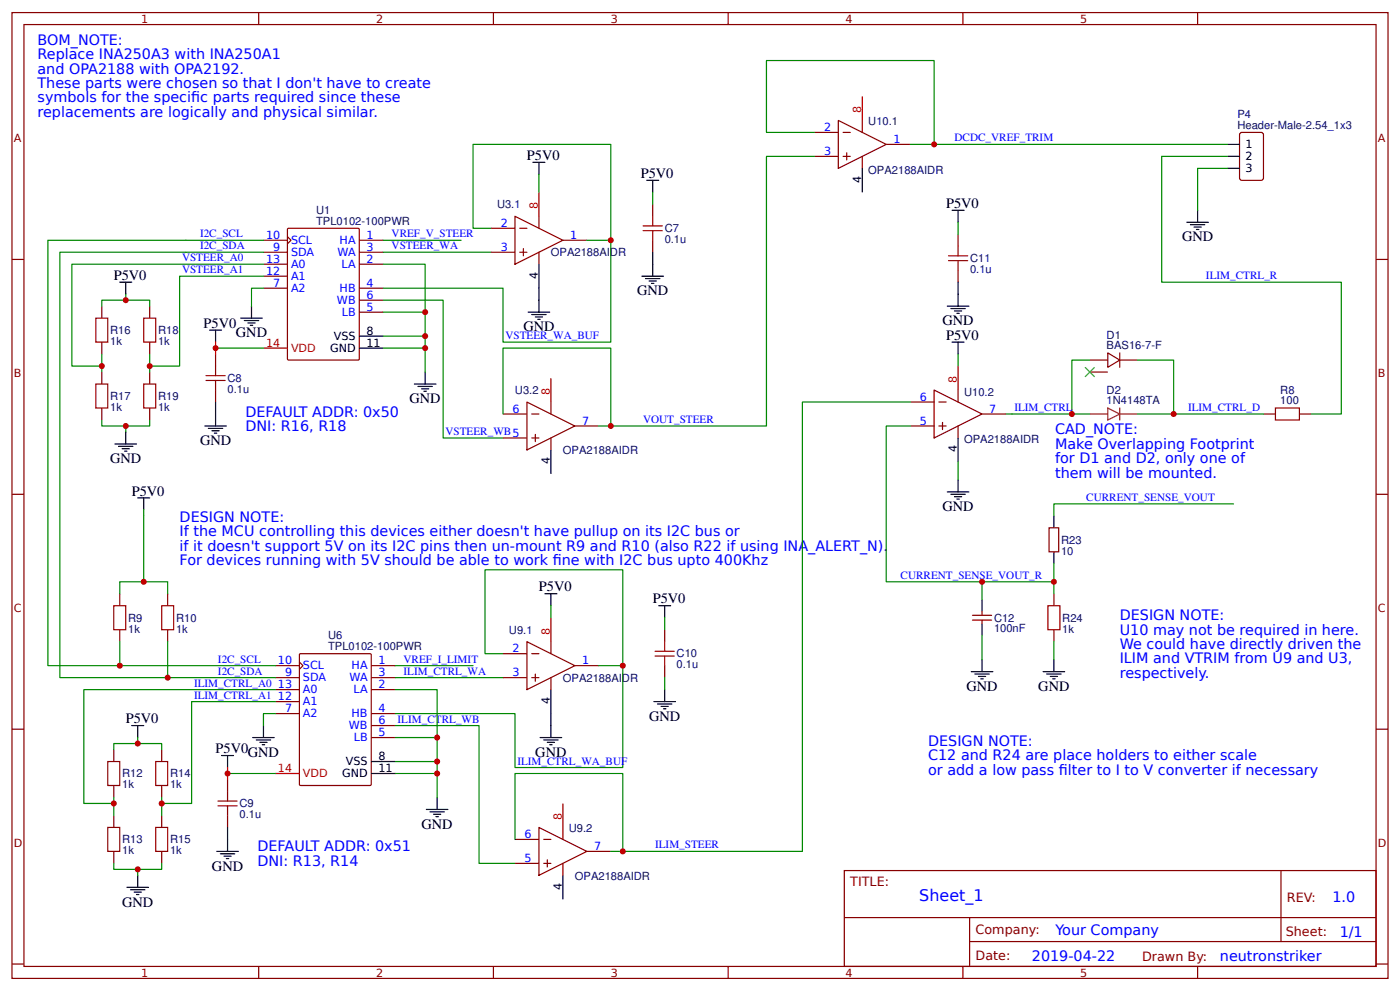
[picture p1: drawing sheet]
<svg xmlns="http://www.w3.org/2000/svg" width="309mm" height="219mm" viewBox="0 0 309 219" stroke-linecap="round" stroke-linejoin="round" font-family="sans-serif">
<g fill="none" stroke="#800" stroke-width=".26">
<path d="M2.6 2.8h304.1v213.2h-304.1zM5.3 5.4h298.7v208h-298.7zM57.1 2.8v2.6M109 2.8v2.6M160.9 2.8v2.6M212.7 2.8v2.6M264.6 2.8v2.6M179.9 29.2h5.3M179.9 34.5h5.3M185.2 26.6l10.6 5.3-10.6 5.3zM186.3 29.2h1.6M186.3 34.5h1.6"/>
<path d="M187.1 33.7v1.6M190.5 26.6v2.6M190.5 34.5v2.7M195.8 31.9h5.3M273.9 29.5l.5-.3h4.2l.5 .3v9.8l-.2 .4-4.5 .1-.5-.2zM2.6 57.3h2.7M58.2 53h5.3M58.2 58.3h5.3M58.2 55.7h5.3M63.5 52.3l.8 .7-.8 .8M63.5 50.5l.3-.1h15.3l.2 .1 .1 28.7-.2 .3h-15.4l-.3-.1zM79.4 53h5.3"/>
<path d="M79.4 58.3h5.3M79.4 55.7h5.3M108.5 55.7h5.3M108.5 50.4h5.3M113.8 47.8l10.6 5.2-10.6 5.3zM114.8 55.7h1.6M114.8 50.4h1.6M115.6 54.9v1.6M119.1 47.8v2.6M119.1 55.7v2.6M124.4 53h5.2M144.2 45.1v2.7"/>
<path d="M144.2 53v2.7M211.7 51.7v2.7M211.7 59.7v2.6M304 57.3h2.7M22.5 67.6v2.6M22.5 75.5v2.7M33.1 67.6v2.6M33.1 75.5v2.7M47.6 78.2v2.6M58.2 63.6h5.3M58.2 61h5.3M79.4 63.6h5.3"/>
<path d="M79.4 68.9h5.3M79.4 66.3h5.3M240.8 79.5h3.9M244.7 77.9l2.7 1.6-2.7 1.6zM247.4 77.9v3.2M247.4 79.5h4M22.5 82.2v2.6M22.5 90.1v2.6M33.1 82.2v2.6M33.1 90.1v2.6M47.6 86.1v2.7M111.1 91.4h5.3"/>
<path d="M111.1 96.7h5.3M116.4 88.8l10.6 5.3-10.6 5.3zM117.5 91.4h1.6M117.5 96.7h1.6M118.3 95.9v1.6M121.7 88.8v2.6M121.7 96.7v2.7M127 94.1h5.3M201.1 94.1h5.3M201.1 88.8h5.3M206.4 86.1l10.6 5.3-10.6 5.3zM207.4 94.1h1.6"/>
<path d="M207.4 88.8h1.6M208.2 93.3v1.6M211.7 86.1v2.7M211.7 94.1v2.6M217 91.4h5.2M240.8 82.2h3.9M279.1 91.4h2.7M287.1 91.4h2.6M2.6 109.1h2.7M231.8 116.5h2.1v5.3h-2.1zM304 109.1h2.7M26.5 131.1v2.6"/>
<path d="M26.5 139v2.7M37 131.1v2.6M37 139v2.7M146.8 139v2.7M214.8 136.9h4.3M214.8 135.9h4.3M217 135.1v.8M217 136.9v.8M232.8 131.1v2.6M232.8 139v2.7M60.9 147h5.2M60.9 152.3h5.2"/>
<path d="M60.9 149.6h5.2M60.9 157.6h5.2M60.9 154.9h5.2M66.1 146.2l.8 .8-.8 .8M66.2 144.5l.2-.2h15.4l.2 .2v28.7l-.1 .2h-15.5l-.2-.1zM82 147h5.3M82 152.3h5.3M82 149.6h5.3M82 157.6h5.3M111.1 149.6h5.3M111.1 144.3h5.3M116.4 141.7l10.6 5.3-10.6 5.3z"/>
<path d="M117.5 149.6h1.6M117.5 144.3h1.6M118.3 148.8v1.6M121.7 141.7v2.6M121.7 149.6v2.7M127 147h5.3M146.8 147v2.6M2.6 161h2.7M25.1 165.5v2.6M25.1 173.4v2.7M35.7 165.5v2.6M35.7 173.4v2.7"/>
<path d="M50.3 172.1v2.7M82 162.9h5.3M82 160.2h5.3M304 161h2.7M25.1 180v2.7M25.1 188v2.6M35.7 180v2.7M35.7 188v2.6M50.3 180v2.7M113.8 185.3h5.3M113.8 190.6h5.3M119.1 182.7l10.5 5.3-10.5 5.3z"/>
<path d="M120.1 185.3h1.6M120.1 190.6h1.6M120.9 189.8v1.6M124.4 182.7v2.6M124.4 190.6v2.7M129.6 188h5.3M186.5 192.2h117.5v21.2h-117.5zM283 192.2v15.7M2.6 212.9h2.7M57.1 213.4v2.6M109 213.4v2.6M160.9 213.4v2.6"/>
<path d="M186.6 202.6h117.3M212.7 213.4v2.6M214.2 207.9h89.7M214.2 202.6v10.6M264.6 213.4v2.6M304 212.9h2.7"/>
</g>
<g fill="none" stroke="#000" stroke-width=".26">
<path d="M117.7 35.9h2.7M119.1 35.9v2.6M142.9 39.8h2.6M144.2 39.8v2.7M190.5 37.2v5.3M271.2 37.2h2.6M271.2 31.9h2.6M271.2 34.5h2.6M119.1 58.3v10.6M144.2 55.7v5.3M210.3 46.4h2.7M211.7 46.4v2.7"/>
<path d="M262.2 49.1h4.8M263 49.6h3.2M263.8 50.1h1.6M264.3 50.7h.5M264.6 46.4v2.7M26.5 62.3h2.6M27.8 62.3v2.7M46.3 72.9h2.6M47.6 72.9v2.6M53.2 70.2h4.7M54 70.8h3.1M54.8 71.3h1.6"/>
<path d="M55.3 71.8h.5M55.6 67.6v2.6M79.4 74.2h5.3M79.4 76.9h5.3M116.7 68.9h4.7M117.5 69.5h3.1M118.3 70h1.6M118.8 70.5h.5M141.8 61h4.8M142.6 61.5h3.2M143.4 62h1.6M143.9 62.6h.6"/>
<path d="M209.3 67.6h4.7M210.1 68.1h3.2M210.3 75.5h2.7M210.9 68.7h1.6M211.4 69.2h.5M211.7 62.3v5.3M211.7 75.5v2.7M25.4 98h4.8M26.2 98.6h3.2M27 99.1h1.6M27.5 99.6h.5M27.8 95.4v2.6"/>
<path d="M45.2 94.1h4.8M46 94.6h3.2M46.8 95.1h1.6M47.4 95.6h.5M47.6 88.8v5.3M91.5 84.8h4.8M92.3 85.3h3.2M93.1 85.9h1.6M93.7 86.4h.5M93.9 82.2v2.6M121.7 99.4v5.2M211.7 96.7v5.3"/>
<path d="M30.4 109.9h2.7M31.7 109.9v2.7M209.3 108.6h4.7M210.1 109.1h3.2M210.9 109.7h1.6M211.4 110.2h.5M211.7 106v2.6M232.8 113.9v2.6M120.4 131.1h2.6M121.7 131.1v2.6M145.5 133.7h2.7M146.8 133.7v2.7"/>
<path d="M217 132.4v2.7M217 137.7v2.7M232.8 121.8v2.7M121.7 152.3v10.6M144.5 154.9h4.7M145.3 155.4h3.1M146 156h1.6M146.6 156.5h.5M146.8 152.3v2.6M214.6 148.3h4.7M215.4 148.8h3.1M216.2 149.4h1.6"/>
<path d="M216.7 149.9h.5M217 145.7v2.6M230.5 148.3h4.7M231.2 148.8h3.2M232 149.4h1.6M232.6 149.9h.5M232.8 145.7v2.6M29.1 160.2h2.6M30.4 160.2v2.7M48.9 166.8h2.7M50.3 166.8v2.7M55.8 162.9h4.8"/>
<path d="M56.6 163.4h3.2M57.4 163.9h1.6M57.9 164.4h.6M58.2 160.2v2.7M82 168.1h5.3M82 170.8h5.3M94.2 178.7h4.8M95 179.3h3.2M95.8 179.8h1.6M96.6 176.1v2.6M119.3 162.9h4.8M120.1 163.4h3.2"/>
<path d="M120.9 163.9h1.6M121.4 164.4h.6M28 195.9h4.8M28.8 196.5h3.2M29.6 197h1.6M30.2 197.5h.5M30.4 193.3v2.6M47.9 188h4.8M48.7 188.5h3.2M49.5 189h1.6M50 189.6h.5M50.3 182.7v5.3"/>
<path d="M96.3 180.3h.5M124.4 193.3v5.3"/>
</g>
<path d="M190.5 21.3v5.3M119.1 42.5v5.3M47.6 75.5v2.7M58.2 76.9h5.3M121.7 83.5v5.3M211.7 80.8v5.3M121.7 136.4v5.3M50.3 169.5v2.6M60.9 170.8h5.2M124.4 177.4v5.3" fill="none" stroke="#f00" stroke-width=".26"/>
<g fill="none" stroke="#080" stroke-width=".26">
<path d="M119.1 38.5v4M179.9 29.2h-10.6v-15.8h37.1v18.5h-5.3M179.9 34.5h-10.6v59.6h-34.4M206.4 31.9h64.8M271.2 34.5h-14.6v27.8h39.7v29.1h-6.6M271.2 37.2h-6.6v9.2M58.2 53h-47.6v94h50.3M58.2 55.7h-45v93.9h47.7M58.2 58.3h-42.3v22.5h6.6M84.7 58.3h9.2v23.9M84.7 55.7h23.8M84.7 53h17.2"/>
<path d="M108.5 50.4h-4v-18.5h30.4v21.1h-5.3M134.9 53v22.5h-23.8v-11.9h-26.4M144.2 42.5v2.6M211.7 49.1v2.6M22.5 67.6v-1.3h10.6v1.3M22.5 78.2v4M27.8 65v1.3M33.1 78.2v4M47.6 76.9h10.6M58.2 61h-18.5v19.8h-6.6M58.2 63.6h-2.6v4M84.7 66.3h13.2v30.4h13.2"/>
<path d="M84.7 76.9h9.2M84.7 68.9h9.2M84.7 74.2h9.2M211.7 78.2v2.6M240.8 79.5h-4v11.9h4M251.4 79.5h7.9v11.9M22.5 92.7v1.4h10.6v-1.4M27.8 94.1v1.3M111.1 91.4v-14.5h23.8v17.2h-2.6M201.1 88.8h-23.8v99.2h-39.7M201.1 94.1h-5.3v34.4h21.2M222.2 91.4h14.6"/>
<path d="M251.4 91.4h27.7M31.7 112.6v15.9M211.7 102v4M272.5 111.3h-39.7v2.6M26.5 131.1v-2.6h10.5v2.6M121.7 133.7v2.7M146.8 136.4v2.6M232.8 128.5h-15.8v3.9M232.8 124.5v6.6M26.5 141.7v5.3M37 141.7v7.9M60.9 152.3h-42.4v25.1h6.6"/>
<path d="M60.9 154.9h-18.6v22.5h-6.6M60.9 157.6h-2.7v2.6M87.3 152.3h9.3v23.8M87.3 149.6h23.8M87.3 147h17.2M111.1 144.3h-3.9v-18.5h30.4v21.2h-5.3M137.6 147v22.5h-23.8v-11.9h-26.5M146.8 149.6v2.7M217 140.4v5.3M232.8 141.7v4M25.1 165.5v-1.3h10.6v1.3M25.1 176.1v3.9"/>
<path d="M30.4 162.9v1.3M35.7 176.1v3.9M50.3 170.8h10.6M87.3 160.2h18.5v30.4h8M87.3 170.8h9.3M87.3 162.9h9.3M87.3 168.1h9.3M25.1 190.6v1.4h10.6v-1.4M30.4 192v1.3M113.8 185.3v-14.5h23.8v17.2h-2.7"/>
</g>
<g fill="none" stroke="#a00000" stroke-width=".26">
<path d="M142.1 50.9h4.2M142.1 49.9h4.2M144.2 47.8v2.1M144.2 50.9v2.1M209.5 57.5h4.3M209.5 56.5h4.3M211.7 54.4v2.1M211.7 57.5v2.2M21.2 70.2h2.6v5.3h-2.6zM31.7 70.2h2.7v5.3h-2.7zM21.2 84.8h2.6v5.3h-2.6zM31.7 84.8h2.7v5.3h-2.7z"/>
<path d="M45.5 84h4.2M45.5 82.9h4.2M47.6 80.8v2.1M47.6 84v2.1M281.8 90.1h5.3v2.6h-5.3zM25.1 133.7h2.7v5.3h-2.7zM35.7 133.7h2.7v5.3h-2.7zM231.5 133.7h2.7v5.3h-2.7zM144.7 144.9h4.3M144.7 143.8h4.3M146.8 141.7v2.1M146.8 144.9v2.1"/>
<path d="M23.8 168.1h2.7v5.3h-2.7zM34.4 168.1h2.6v5.3h-2.6zM48.2 177.9h4.2M48.2 176.9h4.2M50.3 174.8v2.1M50.3 177.9v2.1M23.8 182.7h2.7v5.3h-2.7zM34.4 182.7h2.6v5.3h-2.6z"/>
</g>
<path d="M240.8 91.4h3.9M244.7 90.1l2.7 1.3-2.7 1.3zM247.4 90.1v2.6M247.4 91.4h4" fill="none" stroke="#8d2323" stroke-width=".26"/>
<path d="M239.7 81.1l2.1 2.1zM241.8 81.1l-2.1 2.1z" fill="#000" stroke="#3c3" stroke-width=".26"/>
<g fill="#c00">
<circle cx="93.9" cy="74.2" r=".66"/>
<circle cx="96.6" cy="170.8" r=".66"/>
<circle cx="96.6" cy="162.9" r=".66"/>
<circle cx="236.8" cy="91.4" r=".66"/>
<circle cx="217" cy="128.5" r=".66"/>
<circle cx="134.9" cy="94.1" r=".66"/>
<circle cx="206.4" cy="31.9" r=".66"/>
<circle cx="22.5" cy="80.8" r=".66"/>
<circle cx="35.7" cy="177.4" r=".66"/>
<circle cx="30.4" cy="192" r=".66"/>
<circle cx="30.4" cy="164.2" r=".66"/>
<circle cx="26.5" cy="147" r=".66"/>
<circle cx="50.3" cy="170.8" r=".66"/>
<circle cx="137.6" cy="147" r=".66"/>
<circle cx="134.9" cy="53" r=".66"/>
<circle cx="47.6" cy="76.9" r=".66"/>
<circle cx="37" cy="149.6" r=".66"/>
<circle cx="31.8" cy="128.5" r=".66"/>
<circle cx="25.1" cy="177.4" r=".66"/>
<circle cx="27.8" cy="66.3" r=".66"/>
<circle cx="27.8" cy="94.1" r=".66"/>
<circle cx="33.1" cy="80.8" r=".66"/>
<circle cx="259.3" cy="91.4" r=".66"/>
<circle cx="137.6" cy="188" r=".66"/>
<circle cx="232.8" cy="128.5" r=".66"/>
<circle cx="96.6" cy="168.1" r=".66"/>
<circle cx="93.9" cy="68.9" r=".66"/>
<circle cx="93.9" cy="76.9" r=".66"/>
</g>
<text font-size="3.5" fill="#00f" x="203.1" y="199">Sheet_1</text>
<g font-size="3.2" fill="#00f">
<text x="8.3" y="9.9">BOM_NOTE:</text>
<text x="8.3" y="13.1">Replace INA250A3 with INA250A1</text>
<text x="8.3" y="16.3">and OPA2188 with OPA2192.</text>
<text x="8.3" y="19.4">These parts were chosen so that I don't have to create</text>
<text x="8.3" y="22.6">symbols for the specifc parts required since these</text>
<text x="42.2" y="22.6">i</text>
<text x="8.3" y="25.8">replacements are logically and physical similar.</text>
<text x="54.2" y="92">DEFAULT ADDR: 0x50</text>
<text x="54.2" y="95.2">DNI: R16, R18</text>
<text x="233.1" y="95.9">CAD_NOTE:</text>
<text x="233.1" y="99.1">Make Overlapping Footprint</text>
<text x="233.1" y="102.3">for D1 and D2, only one of</text>
<text x="233.1" y="105.4">them will be mounted.</text>
<text x="39.7" y="115.2">DESIGN NOTE:</text>
<text x="39.7" y="118.4">If the MCU controlling this devices either doesn't have pullup on its I2C bus or</text>
<text x="39.7" y="121.6">if it doesn't support 5V on its I2C pins then un-mount R9 and R10 (also R22 if using INA_ALERT_N).</text>
<text x="39.7" y="124.8">For devices running with 5V should be able to work fne with I2C bus upto 400Khz</text>
<text x="122.1" y="124.8">i</text>
<text x="247.4" y="136.9">DESIGN NOTE:</text>
<text x="247.4" y="140.1">U10 may not be required in here.</text>
<text x="247.4" y="143.3">We could have directly driven the</text>
<text x="247.4" y="146.4">ILIM and VTRIM from U9 and U3,</text>
<text x="247.4" y="149.6">respectively.</text>
<text x="205.1" y="164.7">DESIGN NOTE:</text>
<text x="205.1" y="167.9">C12 and R24 are place holders to either scale</text>
<text x="205.1" y="171.1">or add a low pass flter to I to V converter if necessary</text>
<text x="233.9" y="171.1">i</text>
<text x="56.9" y="188">DEFAULT ADDR: 0x51</text>
<text x="56.9" y="191.2">DNI: R13, R14</text>
<text x="294.4" y="199.2">1.0</text>
<text x="233.2" y="206.3">Your Company</text>
<text x="296" y="206.9">1/1</text>
<text x="228" y="212.2">2019-04-22</text>
<text x="269.5" y="212.1">neutronstriker</text>
</g>
<g font-size="3.2">
<text x="116.4" y="35.3">P5V0</text>
<text x="141.6" y="39.3">P5V0</text>
<text x="209" y="45.9">P5V0</text>
<text x="261.1" y="53.3">GND</text>
<text x="25.1" y="61.8">P5V0</text>
<text x="140.8" y="65.2">GND</text>
<text x="208.2" y="71.8">GND</text>
<text x="45" y="72.4">P5V0</text>
<text x="52.1" y="74.5">GND</text>
<text x="115.6" y="73.2">GND</text>
<text x="209" y="75">P5V0</text>
<text x="90.5" y="89">GND</text>
<text x="44.2" y="98.3">GND</text>
<text x="24.3" y="102.3">GND</text>
<text x="29.1" y="109.4">P5V0</text>
<text x="208.2" y="112.8">GND</text>
<text x="119.1" y="130.6">P5V0</text>
<text x="144.2" y="133.2">P5V0</text>
<text x="213.5" y="152.5">GND</text>
<text x="229.4" y="152.5">GND</text>
<text x="27.8" y="159.7">P5V0</text>
<text x="143.4" y="159.1">GND</text>
<text x="47.6" y="166.3">P5V0GND</text>
<text x="118.3" y="167.1">GND</text>
<text x="93.1" y="183">GND</text>
<text x="46.8" y="192.2">GND</text>
<text x="27" y="200.2">GND</text>
</g>
<g font-size="2.8" fill="#800">
<text x="187.9" y="195.7">TITLE:</text>
<text x="284.3" y="199.2">REV:</text>
<text x="215.5" y="206.3">Company:</text>
<text x="284.1" y="206.8">Sheet:</text>
<text x="215.5" y="212.1">Date:</text>
<text x="252.3" y="212.1">Drawn By:</text>
</g>
<g font-size="2.5" fill="#800">
<text x="31.2" y="5">1</text>
<text x="83.1" y="5">2</text>
<text x="134.9" y="5">3</text>
<text x="186.8" y="5">4</text>
<text x="238.7" y="5">5</text>
<text x="3" y="31.4">A</text>
<text x="304.4" y="31.4">A</text>
<text x="3" y="83.2">B</text>
<text x="304.4" y="83.2">B</text>
<text x="3" y="135.1">C</text>
<text x="304.4" y="135.1">C</text>
<text x="3" y="186.9">D</text>
<text x="304.4" y="186.9">D</text>
<text x="31.2" y="215.6">1</text>
<text x="83.1" y="215.6">2</text>
<text x="134.9" y="215.6">3</text>
<text x="186.8" y="215.6">4</text>
<text x="238.7" y="215.6">5</text>
</g>
<g font-size="2.5" fill="#00f">
<text x="182" y="29">2</text>
<text x="182" y="34.3">3</text>
<text x="197.4" y="31.6">1</text>
<text x="210.9" y="31.2">DCDC_VREF_TRIM</text>
<text x="44.2" y="52.4">I2C_SCL</text>
<text x="58.8" y="52.8">10</text>
<text x="64.3" y="53.8">SCL</text>
<text x="75" y="53.8">HA</text>
<text x="81" y="52.8">1</text>
<text x="86.5" y="52.4">VREF_V_STEER</text>
<text x="110.6" y="50.1">2</text>
<text x="125.9" y="52.8">1</text>
<text x="40.2" y="57.7">VSTEER_A0</text>
<text x="44.2" y="55">I2C_SDA</text>
<text x="58.8" y="58.1">13</text>
<text x="60.3" y="55.4">9</text>
<text x="64.3" y="56.5">SDA</text>
<text x="64.3" y="59.1">A0</text>
<text x="74.6" y="56.5">WA</text>
<text x="75.5" y="59.1">LA</text>
<text x="81" y="58.1">2</text>
<text x="81" y="55.4">3</text>
<text x="86.5" y="55">VSTEER_WA</text>
<text x="110.6" y="55.4">3</text>
<text x="40.2" y="60.3">VSTEER_A1</text>
<text x="58.8" y="60.7">12</text>
<text x="60.3" y="63.4">7</text>
<text x="64.3" y="64.4">A2</text>
<text x="64.3" y="61.8">A1</text>
<text x="75" y="64.4">HB</text>
<text x="81" y="63.4">4</text>
<text x="266.4" y="61.6">ILIM_CTRL_R</text>
<text x="74.4" y="67.1">WB</text>
<text x="75.5" y="69.7">LB</text>
<text x="81" y="68.7">5</text>
<text x="81" y="66">6</text>
<text x="111.7" y="74.9">VSTEER_WA_BUF</text>
<text x="203.2" y="88.5">6</text>
<text x="113.3" y="91.1">6</text>
<text x="128.6" y="93.8">7</text>
<text x="142.1" y="93.4">VOUT_STEER</text>
<text x="203.2" y="93.8">5</text>
<text x="218.5" y="91.1">7</text>
<text x="224.1" y="90.8">ILIM_CTRL</text>
<text x="262.5" y="90.8">ILIM_CTRL_D</text>
<text x="98.4" y="96">VSTEER_WB5</text>
<text x="240" y="110.6">CURRENT_SENSE_VOUT</text>
<text x="199" y="127.8">CURRENT_SENSE_VOUT_R</text>
<text x="48.2" y="146.3">I2C_SCL</text>
<text x="48.2" y="149">I2C_SDA</text>
<text x="61.4" y="146.7">10</text>
<text x="63" y="149.4">9</text>
<text x="66.9" y="147.8">SCL</text>
<text x="77.7" y="147.8">HA</text>
<text x="83.6" y="146.7">1</text>
<text x="83.6" y="149.4">3</text>
<text x="89.2" y="146.3">VREF_I_LIMIT</text>
<text x="89.2" y="149">ILIM_CTRL_WA</text>
<text x="113.3" y="149.4">3</text>
<text x="113.3" y="144.1">2</text>
<text x="128.6" y="146.7">1</text>
<text x="42.9" y="151.6">ILIM_CTRL_A0</text>
<text x="42.9" y="154.3">ILIM_CTRL_A1</text>
<text x="61.4" y="154.6">12</text>
<text x="61.4" y="152">13</text>
<text x="66.9" y="150.4">SDA</text>
<text x="66.9" y="155.7">A1</text>
<text x="66.9" y="153.1">A0</text>
<text x="77.2" y="150.4">WA</text>
<text x="78.1" y="153.1">LA</text>
<text x="83.6" y="152">2</text>
<text x="63" y="157.3">7</text>
<text x="66.9" y="158.4">A2</text>
<text x="77.1" y="161">WB</text>
<text x="77.7" y="158.4">HB</text>
<text x="83.6" y="157.3">4</text>
<text x="83.6" y="159.9">6</text>
<text x="87.8" y="159.5">ILIM_CTRL_WB</text>
<text x="78.2" y="163.6">LB</text>
<text x="83.6" y="162.6">5</text>
<text x="114.3" y="168.8">ILIM_CTRL_WA_BUF</text>
<text x="115.9" y="185.1">6</text>
<text x="115.9" y="190.4">5</text>
<text x="131.2" y="187.7">7</text>
<text x="144.7" y="187.3">ILIM_STEER</text>
</g>
<g font-size="2.5" fill="#f00">
<text x="190.2" y="25" transform="rotate(-90 190.2 25)">8</text>
<text x="118.8" y="46.2" transform="rotate(-90 118.8 46.2)">8</text>
<text x="58.8" y="76.6">14</text>
<text x="64.3" y="77.7">VDD</text>
<text x="121.4" y="87.2" transform="rotate(-90 121.4 87.2)">8</text>
<text x="211.4" y="84.5" transform="rotate(-90 211.4 84.5)">8</text>
<text x="121.4" y="140.1" transform="rotate(-90 121.4 140.1)">8</text>
<text x="61.4" y="170.5">14</text>
<text x="66.9" y="171.6">VDD</text>
<text x="124.1" y="181.1" transform="rotate(-90 124.1 181.1)">8</text>
</g>
<g font-size="2.5" fill="#000080">
<text x="191.8" y="27.5">U10.1</text>
<text x="273.4" y="28.4">Header-Male-2.54_1x3</text>
<text x="273.4" y="26.1">P4</text>
<text x="191.8" y="38.4">OPA2188AIDR</text>
<text x="69.8" y="47.2">U1</text>
<text x="109.8" y="46">U3.1</text>
<text x="69.8" y="49.6">TPL0102-100PWR</text>
<text x="146.8" y="53.6">0.1u</text>
<text x="146.8" y="51.2">C7</text>
<text x="121.7" y="56.6">OPA2188AIDR</text>
<text x="214.3" y="57.9">C11</text>
<text x="214.3" y="60.3">0.1u</text>
<text x="24.3" y="76.2">1k</text>
<text x="24.3" y="73.7">R16</text>
<text x="34.9" y="76.2">1k</text>
<text x="34.9" y="73.7">R18</text>
<text x="244.5" y="77.1">BAS16-7-F</text>
<text x="244.5" y="74.7">D1</text>
<text x="24.3" y="88.3">R17</text>
<text x="34.9" y="88.3">R19</text>
<text x="50.3" y="86.7">0.1u</text>
<text x="50.3" y="84.3">C8</text>
<text x="113.8" y="87.1">U3.2</text>
<text x="213" y="87.3">U10.2</text>
<text x="244.5" y="89.3">1N4148TA</text>
<text x="244.5" y="86.9">D2</text>
<text x="282.8" y="89.3">100</text>
<text x="282.8" y="86.9">R8</text>
<text x="24.3" y="90.7">1k</text>
<text x="34.9" y="90.7">1k</text>
<text x="124.4" y="100.3">OPA2188AIDR</text>
<text x="213" y="97.9">OPA2188AIDR</text>
<text x="234.4" y="122.4">10</text>
<text x="234.4" y="120.1">R23</text>
<text x="28.3" y="137.2">R9</text>
<text x="38.9" y="137.2">R10</text>
<text x="219.6" y="137.3">C12</text>
<text x="234.7" y="137.2">R24</text>
<text x="28.3" y="139.7">1k</text>
<text x="38.9" y="139.7">1k</text>
<text x="72.5" y="143.5">TPL0102-100PWR</text>
<text x="72.5" y="141.1">U6</text>
<text x="112.4" y="139.9">U9.1</text>
<text x="219.6" y="139.6">100nF</text>
<text x="234.7" y="139.7">1k</text>
<text x="149.5" y="147.6">0.1u</text>
<text x="149.5" y="145.2">C10</text>
<text x="124.4" y="150.5">OPA2188AIDR</text>
<text x="27" y="171.6">R12</text>
<text x="37.6" y="171.6">R14</text>
<text x="27" y="174.1">1k</text>
<text x="37.6" y="174.1">1k</text>
<text x="52.9" y="178.2">C9</text>
<text x="52.9" y="180.6">0.1u</text>
<text x="125.7" y="183.6">U9.2</text>
<text x="27" y="188.6">1k</text>
<text x="27" y="186.2">R13</text>
<text x="37.6" y="188.6">1k</text>
<text x="37.6" y="186.2">R15</text>
<text x="127" y="194.2">OPA2188AIDR</text>
</g>
<g font-size="2.5">
<text x="275.2" y="32.7">1</text>
<text x="275.2" y="35.3">2</text>
<text x="190.2" y="40.3" transform="rotate(-90 190.2 40.3)">4</text>
<text x="275.2" y="38">3</text>
<text x="118.8" y="61.5" transform="rotate(-90 118.8 61.5)">4</text>
<text x="72.9" y="77.7">GND</text>
<text x="73.8" y="75">VSS</text>
<text x="81" y="74">8</text>
<text x="81" y="76.6">11</text>
<text x="211.4" y="99.9" transform="rotate(-90 211.4 99.9)">4</text>
<text x="121.4" y="102.5" transform="rotate(-90 121.4 102.5)">4</text>
<text x="121.4" y="155.4" transform="rotate(-90 121.4 155.4)">4</text>
<text x="83.6" y="167.9">8</text>
<text x="75.6" y="171.6">GND</text>
<text x="76.4" y="168.9">VSS</text>
<text x="83.6" y="170.5">11</text>
<text x="124.1" y="196.4" transform="rotate(-90 124.1 196.4)">4</text>
</g>
</svg>
